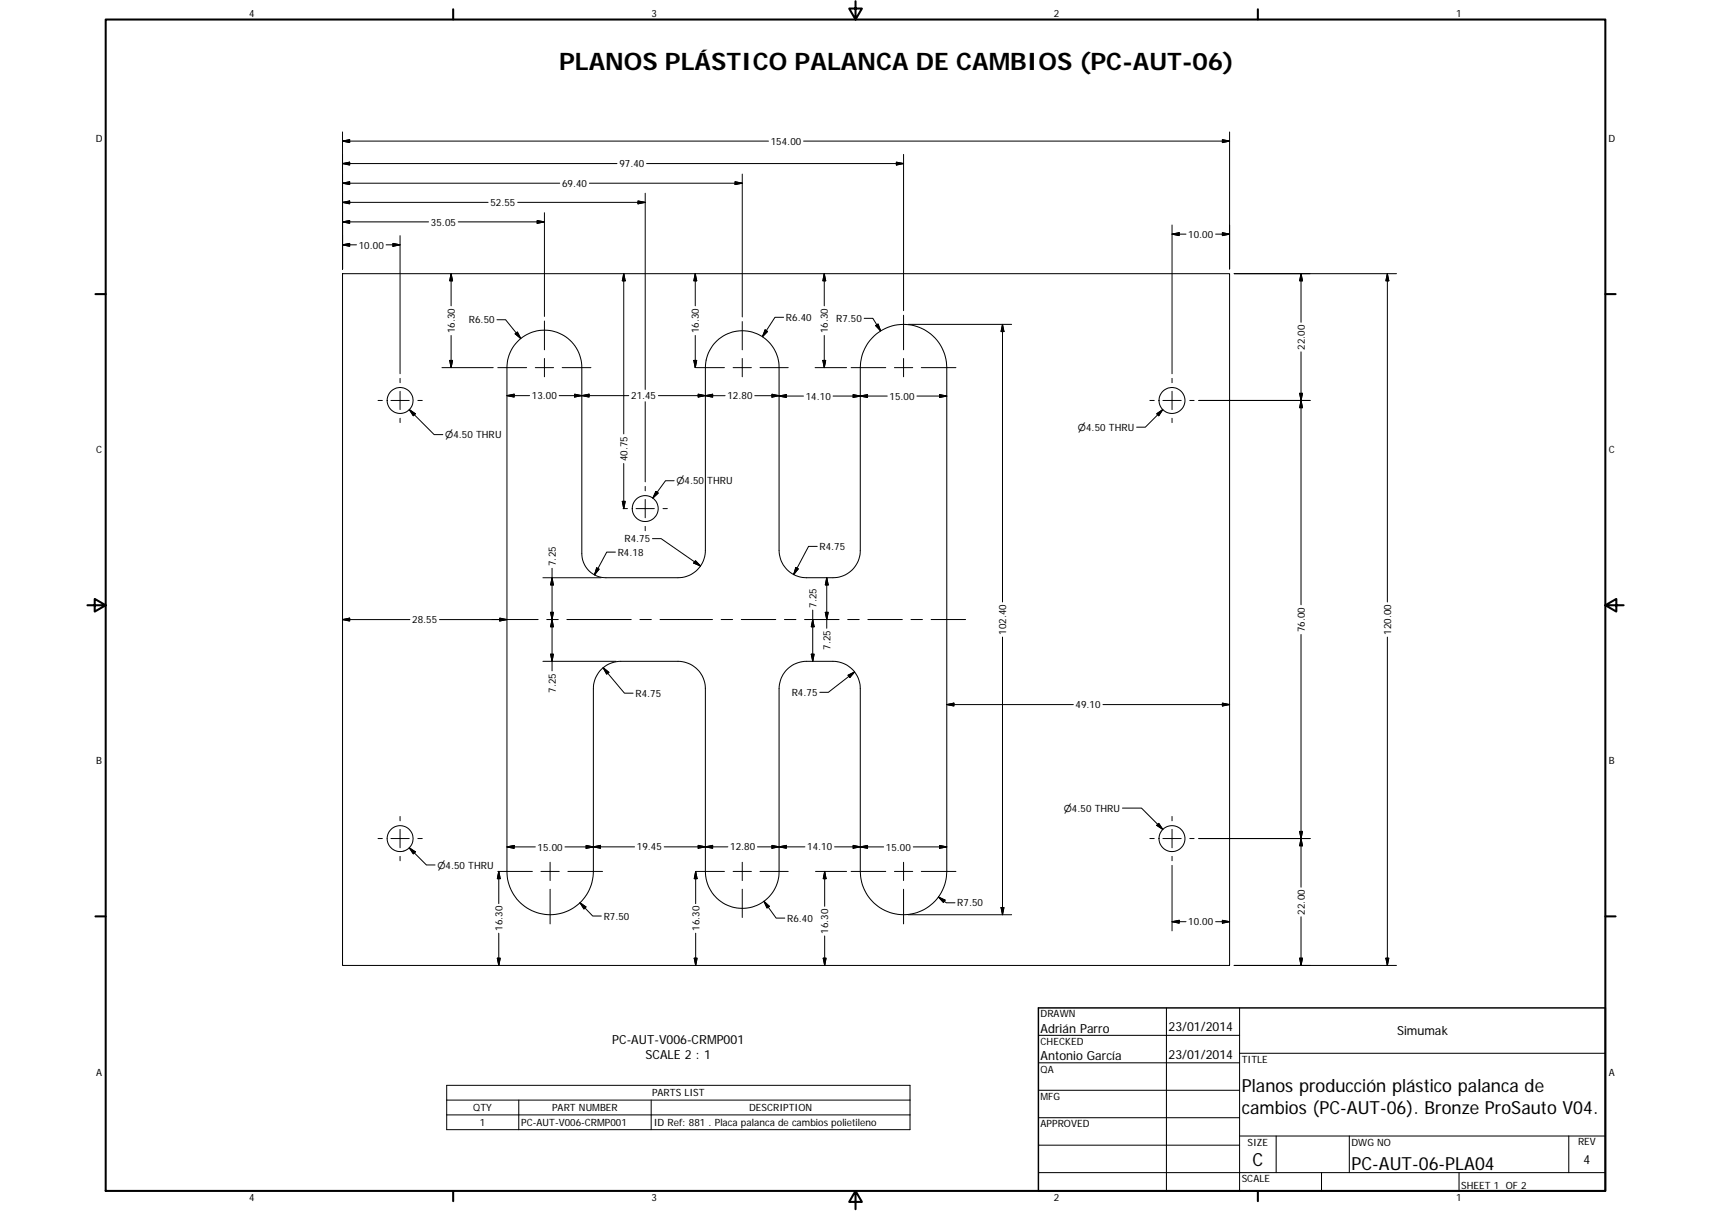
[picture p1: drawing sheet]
<svg xmlns="http://www.w3.org/2000/svg" width="594mm" height="420mm" viewBox="0 0 594 420" stroke-linecap="round" stroke-linejoin="round" font-family="sans-serif">
<g fill="none" stroke="#000" stroke-width=".36">
<path d="M118.9 95h308v240h-308zM180.1 118a13 13 0 0 1 14.1-2.4 13 13 0 0 1 7.8 12l.1 65.2a8.3 8.3 0 0 0 8.3 7.6h25.8a9.4 9.4 0 0 0 8.7-9.5l.1-64.2a12.8 12.8 0 0 1 13.1-11.9 12.8 12.8 0 0 1 12.4 12.8v64.1a9.5 9.5 0 0 0 9.5 8.7h10a9.4 9.4 0 0 0 8.7-9.5l.1-64.3a15 15 0 0 1 15.4-14 15 15 0 0 1 14.5 15v175.7a15 15 0 0 1-15.5 14.1 15 15 0 0 1-14.5-15.1v-64.1a9.5 9.5 0 0 0-9.5-8.8l-9.9 .1a9.6 9.6 0 0 0-8.8 9.5v64.2a12.8 12.8 0 0 1-13.2 11.9 12.8 12.8 0 0 1-12.4-12.8v-64.1a9.5 9.5 0 0 0-9.5-8.8l-20.6 .1a9.5 9.5 0 0 0-8.8 9.5v64.3a15 15 0 0 1-15.5 14.1 15 15 0 0 1-14.5-15.1l.1-175.6a12.9 12.9 0 0 1 4-8.7zM360.5 359.2h69.9M405 349.7v63.5M430.4 349.7v63.5M360.5 368.7h69.9M360.5 378.3h69.9M430.4 365.4h127M360.5 387.8h69.9M360.5 397.3h69.9M430.4 394.1h127M443.1 394.1v12.7"/>
<path d="M468.5 394.1v12.7M544.7 394.1v12.7M360.5 406.8h196.9M458.8 406.8v6.4M506.6 406.8v6.4"/>
<circle cx="138.9" cy="139" r="4.5"/>
<circle cx="406.9" cy="139" r="4.5"/>
<circle cx="224" cy="176.4" r="4.5"/>
<circle cx="138.9" cy="291" r="4.5"/>
<circle cx="406.9" cy="291" r="4.5"/>
</g>
<g fill="none" stroke="#000" stroke-width=".71">
<path d="M36.7 6.8h520.7v406.4h-520.7zM157.3 3.2v3.6M297 .4v6.4l-2.2-3.8h4.5l-2.3 3.8M436.7 3.2v3.6M33.1 102h3.6M557.4 102h3.6M30.3 210h6.4l-3.8-2.2v4.4l3.8-2.2M557.4 210l3.8 2.2v-4.4l-3.8 2.2h6.3M33.1 317.9h3.6M557.4 317.9h3.6M157.3 413.2v3.6M297 413.2l2.3 3.8h-4.5l2.2-3.8v6.3"/>
<path d="M436.7 413.2v3.6"/>
</g>
<path d="M360.5 349.7h196.9v63.5h-196.9z" fill="none" stroke="#000" stroke-width=".51"/>
<g fill="none" stroke="#000" stroke-width=".35">
<path d="M118.9 45.8v47.5M118.9 56.7l2.5-.4v1zM118.9 49l2.5-.5v1zM118.9 56.7h95.3M118.9 49h147.9M224.5 56.7h89.2M279 49h147.9M311.2 56.3l2.5 .4-2.5 .6zM313.7 53.6v54.2M424.4 48.5l2.5 .5-2.5 .5zM426.9 45.8v47.5M118.9 77l2.5-.5v1z"/>
<path d="M118.9 63.6l2.5-.5v.9zM118.9 70.2l2.5-.5v1zM118.9 77h29.9M118.9 63.6h75.4M118.9 70.2h50.6M159.1 77h29.9M179.8 70.2h44.2M186.5 76.5l2.5 .5-2.5 .5zM189 73.8v36M204.6 63.6h53.1M221.5 69.7l2.5 .5-2.5 .5zM224 67v68.1"/>
<path d="M255.2 63.1l2.5 .5-2.5 .4zM257.7 60.4v49.6M406.9 78.1v51.6M118.9 84.9l2.5-.4v.9zM118.9 84.9h4.9M134.1 84.9h4.8M136.4 84.5l2.5 .4-2.5 .5zM138.9 81.8v47.9M156.6 95l.5 2.4h-1zM156.6 95v11.1M216.6 95v55.5M216.6 95l.5 2.4h-1z"/>
<path d="M241.4 95v11.1M241.4 95l.5 2.4h-1zM286.2 95v11.1M286.2 95l.5 2.4h-1zM406.9 81.2l2.5-.5v1zM406.9 81.2h4.9M422.1 81.2h4.8M424.4 80.7l2.5 .5-2.5 .5zM428.5 95h56.4M451.7 95v16.8M451.7 95l.5 2.4h-1zM481.7 95l.5 2.4h-1z"/>
<path d="M481.7 95v113.9M156.6 116.4v11.2M172.5 110.9h3l5.3 6.6M178.9 115.8l.7-.6 1.2 2.3zM189 111.4v10M241.4 116.4v11.2M257.7 111.6v9.8M265.7 114.4l.8 .6-1.8 1.8zM272.1 110.1h-3l-4.4 6.7M286.2 116.4v11.2M300.1 110.4h3l2.7 4.4M304 113l.9-.6 .9 2.4z"/>
<path d="M313.7 109.4v12M315.3 112.5h36M348.1 112.5l.5 2.5h-1zM348.1 112.5v96.4M131.2 138.9h1.6M135.7 138.9h6.4M138.9 131.3v1.5M138.9 135.8v6.3M145.1 138.9h1.5M153.5 127.6h17.8M156.1 125.1h1l-.5 2.5zM172.8 127.6h10.1"/>
<path d="M176 137.3l2.5-.5v1zM176 137.3h7.9M185.9 127.6h6.3M189 124.4v6.3M194.2 137.3h24.1M195.2 127.6h10M199.5 136.8l2.5 .5-2.5 .5zM202 137.3l2.5-.5v1zM224 139.4v27.8M228.6 137.3h16.3M240.9 125.1h1l-.5 2.5zM241.7 127.6h9.8"/>
<path d="M242.4 136.8l2.5 .5-2.5 .5zM244.9 137.3l2.5-.5v1zM244.9 137.3h6.9M254.5 127.6h6.4M257.7 124.4v6.3M262.1 137.3h8.4M263.9 127.6h9.8M268 136.8l2.5 .5-2.5 .5zM270.5 137.4l2.5-.5v1zM270.5 137.4h8.5M283 127.6h10.9M285.7 125.1h1l-.5 2.5z"/>
<path d="M289.3 137.4h18.8M295.5 127.6h12M296.2 136.9l2.5 .5-2.5 .5zM298.7 137.4l2.5-.5v1zM310.6 127.6h6.3M313.7 124.4v6.3M318.4 137.4h10.3M319.9 127.6h12M326.2 136.9l2.5 .5-2.5 .5zM399.2 138.9h1.6M403.8 138.9h6.3M406.9 131.3v1.5"/>
<path d="M406.9 135.8v6.3M413.1 138.9h1.5M451.2 136.5h1l-.5 2.4zM451.7 122.1v87.7M451.7 138.9l.5 2.6h-1zM454.9 138.9h-38.7M138.9 145.1v1.5M142.1 142.1l8.6 8.7h3M142.1 142.1l2.1 1.5-.7 .7zM401.6 143.6l2.1-1.5-1.4 2.2zM403.7 142.1l-6 6.1h-3.1M406.9 145.1v1.5"/>
<path d="M216.1 173.9h1l-.5 2.6zM216.3 176.5h1.6M216.6 160.8v15.7M220.8 176.5h6.4M224 168.8v1.5M224 173.3v6.3M227.7 170.5l.9 .6-1.9 1.7zM230.2 176.5h1.5M234.1 166.8h-3l-4.4 6M191.7 197.2v35.5M207.2 197l.8 .5-1.6 2zM213.7 191.6h-3l-4.3 7.9"/>
<path d="M224 182.6v1.5M226.5 186.9h3l13.7 9.5M241.5 194.5l1.7 1.9-2.3-1zM276.3 196.9l.9 .5-1.6 1.9zM283.8 189.6h-3.1l-5.1 9.7M118.9 215l2.5-.5v1zM118.9 215h23.4M152.6 215h23.4M170.7 214.9h16.2M173.5 214.5l2.5 .5-2.5 .5zM188.5 200.4h20.3M189.8 214.9h4"/>
<path d="M191.2 212.4h.9l-.4 2.5zM191.7 200.4l.4 2.5h-.9zM191.7 214.9l.4 2.6h-.9zM196.8 214.9h22.4M222.2 214.9h4M229.2 214.9h18.2M250.4 214.9h4M257.4 214.9h12M272.4 214.9h3.9M279.4 214.9h11.9M282.2 211.7v17.7M282.2 214.9l.5 2.6h-1z"/>
<path d="M286.5 212.4h1.1l-.5 2.5zM287.1 200.4v17.6M287.1 200.4l.5 2.5h-1.1zM294.3 214.9h4M301.3 214.9h12M316.3 214.9h4M323.3 214.9h12M188.5 229.4h25.4M191.2 227h.9l-.4 2.4zM209.4 231.7l2 1.6-.8 .6zM209.4 231.7l7.4 8.8h3M281.7 227h1l-.5 2.4z"/>
<path d="M294.4 234.3l2.3-1.2-1.6 2zM296.7 233.1l-9.1 7.1h-3M348.1 221v96.4M451.7 220.1v87.7M481.7 221v114M328.7 244.5l2.5-.6v1zM328.7 244.5h44M383 244.5h43.9M424.4 243.9l2.5 .6-2.5 .4zM131.2 290.9h1.6M135.7 290.9h6.4M138.9 283.3v1.5"/>
<path d="M138.9 287.8v6.3M138.9 297.1v1.5M142.1 294.2l6 5.9h3M142.1 294.2l2.1 1.4-.7 .6zM145.1 290.9h1.5M176 293.8l2.5-.5v1zM176 293.8h9.9M191 299.2v6.3M203.5 293.3l2.5 .5-2.5 .5zM206 293.8l2.5-.5v1zM220.3 293.8h-24.1M230.6 293.8h22.1"/>
<path d="M242.4 293.3l2.5 .5-2.5 .5zM244.9 293.8l2.5-.5v1zM257.7 299.2v6.3M263 293.8h16.5M268 293.3l2.5 .5-2.5 .5zM270.5 293.8l2.5-.5v1zM289.8 293.8h17M296.2 293.3l2.5 .5-2.5 .5zM298.7 293.8l2.5-.5v1zM313.7 299.2v6.3M317.1 293.8h11.6M326.2 293.3l2.5 .5-2.5 .5z"/>
<path d="M389.7 280.4h6.6l7.4 7.4M399.2 290.9h1.6M402.3 285.7l1.4 2.1-2.1-1.4zM403.8 290.9h6.3M406.9 283.3v1.5M406.9 287.8v6.3M406.9 297.1v1.5M413.1 290.9h1.5M451.2 288.5h1l-.5 2.4zM451.7 290.9l.5 2.6h-1zM454.9 290.9h-38.7M172.8 302.3h12"/>
<path d="M173.2 302.3v11.2M173.2 302.3l.5 2.6h-1zM187.8 302.3h6.4M191 308.5v12M197.2 302.3h12M201.4 313.2l2 1.5-.7 .7zM201.4 313.2l4.4 4.6h3M241.5 302.3v11.2M241.5 302.3l.5 2.6h-1zM241.7 302.3h9.8M254.5 302.3h6.4M257.7 308.5v9.8"/>
<path d="M263.9 302.3h9.8M265.3 312.7l4.2 5.8h3M265.3 312.7l1.8 1.8-.8 .5zM283.2 302.3h10.7M286.3 302.3v12.2M286.3 302.3l.5 2.6h-1zM295.5 302.3h12M310.6 302.3h6.3M313.7 308.5v12M315.3 317.4h36M319.9 302.3h12M325.8 311.2l2.8 2h3"/>
<path d="M325.8 311.2l2.3 1.1-.5 .8zM347.6 314.9h1l-.5 2.5zM406.9 300.2v22.8M406.9 319.8l2.5-.5v1zM406.9 319.8h4.9M422.1 319.8h4.8M424.4 319.3l2.5 .5-2.5 .5zM451.7 318.1v16.9M172.7 332.4h1l-.5 2.6zM173.2 323.8v11.2M241 332.4h1l-.5 2.6zM241.5 323.8v11.2"/>
<path d="M285.8 332.4h1l-.5 2.6zM286.3 324.7v10.3M428.5 335h56.4M451.2 332.4h1l-.5 2.6zM481.2 332.4h1l-.5 2.6zM155.1 376.6h160.9v15.3h-160.9zM155.1 381.7h160.9M155.1 386.8h160.9M180.1 381.7v10.2M226.1 381.7v10.2"/>
</g>
<g fill="#000" stroke="#000" stroke-width=".35">
<path d="M118.9 56.7l2.5-.4v1zM118.9 49l2.5-.5v1zM311.2 56.3l2.5 .4-2.5 .6zM424.4 48.5l2.5 .5-2.5 .5zM118.9 77l2.5-.5v1zM118.9 63.6l2.5-.5v.9zM118.9 70.2l2.5-.5v1zM186.5 76.5l2.5 .5-2.5 .5zM221.5 69.7l2.5 .5-2.5 .5zM255.2 63.1l2.5 .5-2.5 .4zM118.9 84.9l2.5-.4v.9zM136.4 84.5l2.5 .4-2.5 .5z"/>
<path d="M156.6 95l.5 2.4h-1zM216.6 95l.5 2.4h-1zM241.4 95l.5 2.4h-1zM286.2 95l.5 2.4h-1zM406.9 81.2l2.5-.5v1zM424.4 80.7l2.5 .5-2.5 .5zM451.7 95l.5 2.4h-1zM481.7 95l.5 2.4h-1zM178.9 115.8l.7-.6 1.2 2.3zM265.7 114.4l.8 .6-1.8 1.8zM304 113l.9-.6 .9 2.4zM348.1 112.5l.5 2.5h-1z"/>
<path d="M156.1 125.1h1l-.5 2.5zM176 137.3l2.5-.5v1zM199.5 136.8l2.5 .5-2.5 .5zM202 137.3l2.5-.5v1zM240.9 125.1h1l-.5 2.5zM242.4 136.8l2.5 .5-2.5 .5zM244.9 137.3l2.5-.5v1zM268 136.8l2.5 .5-2.5 .5zM270.5 137.4l2.5-.5v1zM285.7 125.1h1l-.5 2.5zM296.2 136.9l2.5 .5-2.5 .5zM298.7 137.4l2.5-.5v1z"/>
<path d="M326.2 136.9l2.5 .5-2.5 .5zM451.2 136.5h1l-.5 2.4zM142.1 142.1l2.1 1.5-.7 .7zM401.6 143.6l2.1-1.5-1.4 2.2zM451.7 138.9l.5 2.6h-1zM216.1 173.9h1l-.5 2.6zM227.7 170.5l.9 .6-1.9 1.7zM207.2 197l.8 .5-1.6 2zM241.5 194.5l1.7 1.9-2.3-1zM276.3 196.9l.9 .5-1.6 1.9zM118.9 215l2.5-.5v1zM173.5 214.5l2.5 .5-2.5 .5z"/>
<path d="M191.2 212.4h.9l-.4 2.5zM191.7 200.4l.4 2.5h-.9zM191.7 214.9l.4 2.6h-.9zM282.2 214.9l.5 2.6h-1zM286.5 212.4h1.1l-.5 2.5zM287.1 200.4l.5 2.5h-1.1zM191.2 227h.9l-.4 2.4zM209.4 231.7l2 1.6-.8 .6zM281.7 227h1l-.5 2.4zM294.4 234.3l2.3-1.2-1.6 2zM328.7 244.5l2.5-.6v1zM424.4 243.9l2.5 .6-2.5 .4z"/>
<path d="M142.1 294.2l2.1 1.4-.7 .6zM176 293.8l2.5-.5v1zM203.5 293.3l2.5 .5-2.5 .5zM206 293.8l2.5-.5v1zM242.4 293.3l2.5 .5-2.5 .5zM244.9 293.8l2.5-.5v1zM268 293.3l2.5 .5-2.5 .5zM270.5 293.8l2.5-.5v1zM296.2 293.3l2.5 .5-2.5 .5zM298.7 293.8l2.5-.5v1zM326.2 293.3l2.5 .5-2.5 .5zM402.3 285.7l1.4 2.1-2.1-1.4z"/>
<path d="M451.2 288.5h1l-.5 2.4zM451.7 290.9l.5 2.6h-1zM173.2 302.3l.5 2.6h-1zM201.4 313.2l2 1.5-.7 .7zM241.5 302.3l.5 2.6h-1zM265.3 312.7l1.8 1.8-.8 .5zM286.3 302.3l.5 2.6h-1zM325.8 311.2l2.3 1.1-.5 .8zM347.6 314.9h1l-.5 2.5zM406.9 319.8l2.5-.5v1zM172.7 332.4h1l-.5 2.6zM241 332.4h1l-.5 2.6z"/>
<path d="M285.8 332.4h1l-.5 2.6zM424.4 319.3l2.5 .5-2.5 .5zM451.2 332.4h1l-.5 2.6zM481.2 332.4h1l-.5 2.6z"/>
</g>
<text font-size="8.4" x="194.1" y="24.2">PLANOS PLÁSTICO PALANCA DE CAMBIOS (PC-AUT-06)</text>
<g font-size="6.3">
<text x="431.1" y="379">Planos producción plástico palanca de</text>
<text x="431.1" y="386.6">cambios (PC-AUT-06). Bronze ProSauto V04.</text>
<text x="434.8" y="404.7">C</text>
<text x="469.2" y="406">PC-AUT-06-PLA04</text>
</g>
<g font-size="4.4">
<text x="361.3" y="358.4">Adrián Parro</text>
<text x="405.8" y="357.8">23/01/2014</text>
<text x="485.1" y="359.2">Simumak</text>
<text x="212.6" y="362.2">PC-AUT-V006-CRMP001</text>
<text x="224.1" y="367.5">SCALE 2 : 1</text>
<text x="361.3" y="367.9">Antonio García</text>
<text x="405.8" y="367.3">23/01/2014</text>
<text x="549.9" y="404">4</text>
</g>
<g font-size="3.5">
<text x="86.6" y="5.8">4</text>
<text x="226.3" y="5.8">3</text>
<text x="365.9" y="5.8">2</text>
<text x="505.6" y="5.8">1</text>
<text x="33.2" y="49.4">D</text>
<text x="267.6" y="50.2">154.00</text>
<text x="558.5" y="49.4">D</text>
<text x="215" y="58">97.40</text>
<text x="195.1" y="64.8">69.40</text>
<text x="170.3" y="71.5">52.55</text>
<text x="149.6" y="78.3">35.05</text>
<text x="412.6" y="82.5">10.00</text>
<text x="124.6" y="86.2">10.00</text>
<text x="162.8" y="112.2">R6.50</text>
<text x="272.9" y="111.4">R6.40</text>
<text x="290.3" y="111.7">R7.50</text>
<text x="157.9" y="115.6" transform="rotate(-90 157.9 115.6)">16.30</text>
<text x="242.7" y="115.6" transform="rotate(-90 242.7 115.6)">16.30</text>
<text x="287.5" y="115.6" transform="rotate(-90 287.5 115.6)">16.30</text>
<text x="453" y="121.3" transform="rotate(-90 453 121.3)">22.00</text>
<text x="184.7" y="138.5">13.00</text>
<text x="219.1" y="138.5">21.45</text>
<text x="252.6" y="138.6">12.80</text>
<text x="279.8" y="138.7">14.10</text>
<text x="308.9" y="138.7">15.00</text>
<text x="33.4" y="157.3">C</text>
<text x="217.8" y="160" transform="rotate(-90 217.8 160)">40.75</text>
<text x="558.6" y="157.3">C</text>
<text x="216.8" y="188.1">R4.75</text>
<text x="284.6" y="190.8">R4.75</text>
<text x="192.9" y="196.4" transform="rotate(-90 192.9 196.4)">7.25</text>
<text x="214.5" y="192.8">R4.18</text>
<text x="283.5" y="210.9" transform="rotate(-90 283.5 210.9)">7.25</text>
<text x="143.1" y="216.2">28.55</text>
<text x="349.3" y="220.2" transform="rotate(-90 349.3 220.2)">102.40</text>
<text x="453" y="219.3" transform="rotate(-90 453 219.3)">76.00</text>
<text x="483" y="220.2" transform="rotate(-90 483 220.2)">120.00</text>
<text x="288.3" y="225.5" transform="rotate(-90 288.3 225.5)">7.25</text>
<text x="192.9" y="240.3" transform="rotate(-90 192.9 240.3)">7.25</text>
<text x="220.6" y="241.7">R4.75</text>
<text x="274.9" y="241.4">R4.75</text>
<text x="373.5" y="245.7">49.10</text>
<text x="33.4" y="265.2">B</text>
<text x="558.6" y="265.2">B</text>
<text x="186.7" y="295.1">15.00</text>
<text x="221.1" y="295.1">19.45</text>
<text x="253.5" y="295.1">12.80</text>
<text x="280.3" y="295.1">14.10</text>
<text x="307.6" y="295.1">15.00</text>
<text x="332.4" y="314.5">R7.50</text>
<text x="453" y="317.3" transform="rotate(-90 453 317.3)">22.00</text>
<text x="174.4" y="323" transform="rotate(-90 174.4 323)">16.30</text>
<text x="209.6" y="319.1">R7.50</text>
<text x="242.8" y="323" transform="rotate(-90 242.8 323)">16.30</text>
<text x="273.3" y="319.8">R6.40</text>
<text x="287.6" y="323.9" transform="rotate(-90 287.6 323.9)">16.30</text>
<text x="412.6" y="321.1">10.00</text>
<text x="361.3" y="353">DRAWN</text>
<text x="361.3" y="362.5">CHECKED</text>
<text x="431.1" y="368.7">TITLE</text>
<text x="33.4" y="373.2">A</text>
<text x="361.3" y="372.1">QA</text>
<text x="558.6" y="373.2">A</text>
<text x="226.4" y="380.4">PARTS LIST</text>
<text x="361.3" y="381.6">MFG</text>
<text x="164.3" y="385.6">QTY</text>
<text x="191.7" y="385.5">PART NUMBER</text>
<text x="260.1" y="385.6">DESCRIPTION</text>
<text x="166.7" y="390.7">1</text>
<text x="181" y="390.7">PC-AUT-V006-CRMP001</text>
<text x="227" y="390.7">ID Ref: 881 . Placa palanca de cambios polietileno</text>
<text x="361.3" y="391.2">APPROVED</text>
<text x="433.2" y="397.5">SIZE</text>
<text x="469.2" y="397.5">DWG NO</text>
<text x="547.9" y="397.4">REV</text>
<text x="431.1" y="410.2">SCALE</text>
<text x="507.3" y="412.4">SHEET 1 OF 2</text>
<text x="86.6" y="416.7">4</text>
<text x="226.3" y="416.7">3</text>
<text x="365.9" y="416.7">2</text>
<text x="505.6" y="416.7">1</text>
</g>
<g font-size="3.3">
<text x="374.3" y="149.5">⌀4.50 THRU</text>
<text x="154.6" y="152.1">⌀4.50 THRU</text>
<text x="234.9" y="168.1">⌀4.50 THRU</text>
<text x="369.4" y="281.6">⌀4.50 THRU</text>
<text x="151.9" y="301.4">⌀4.50 THRU</text>
</g>
</svg>
